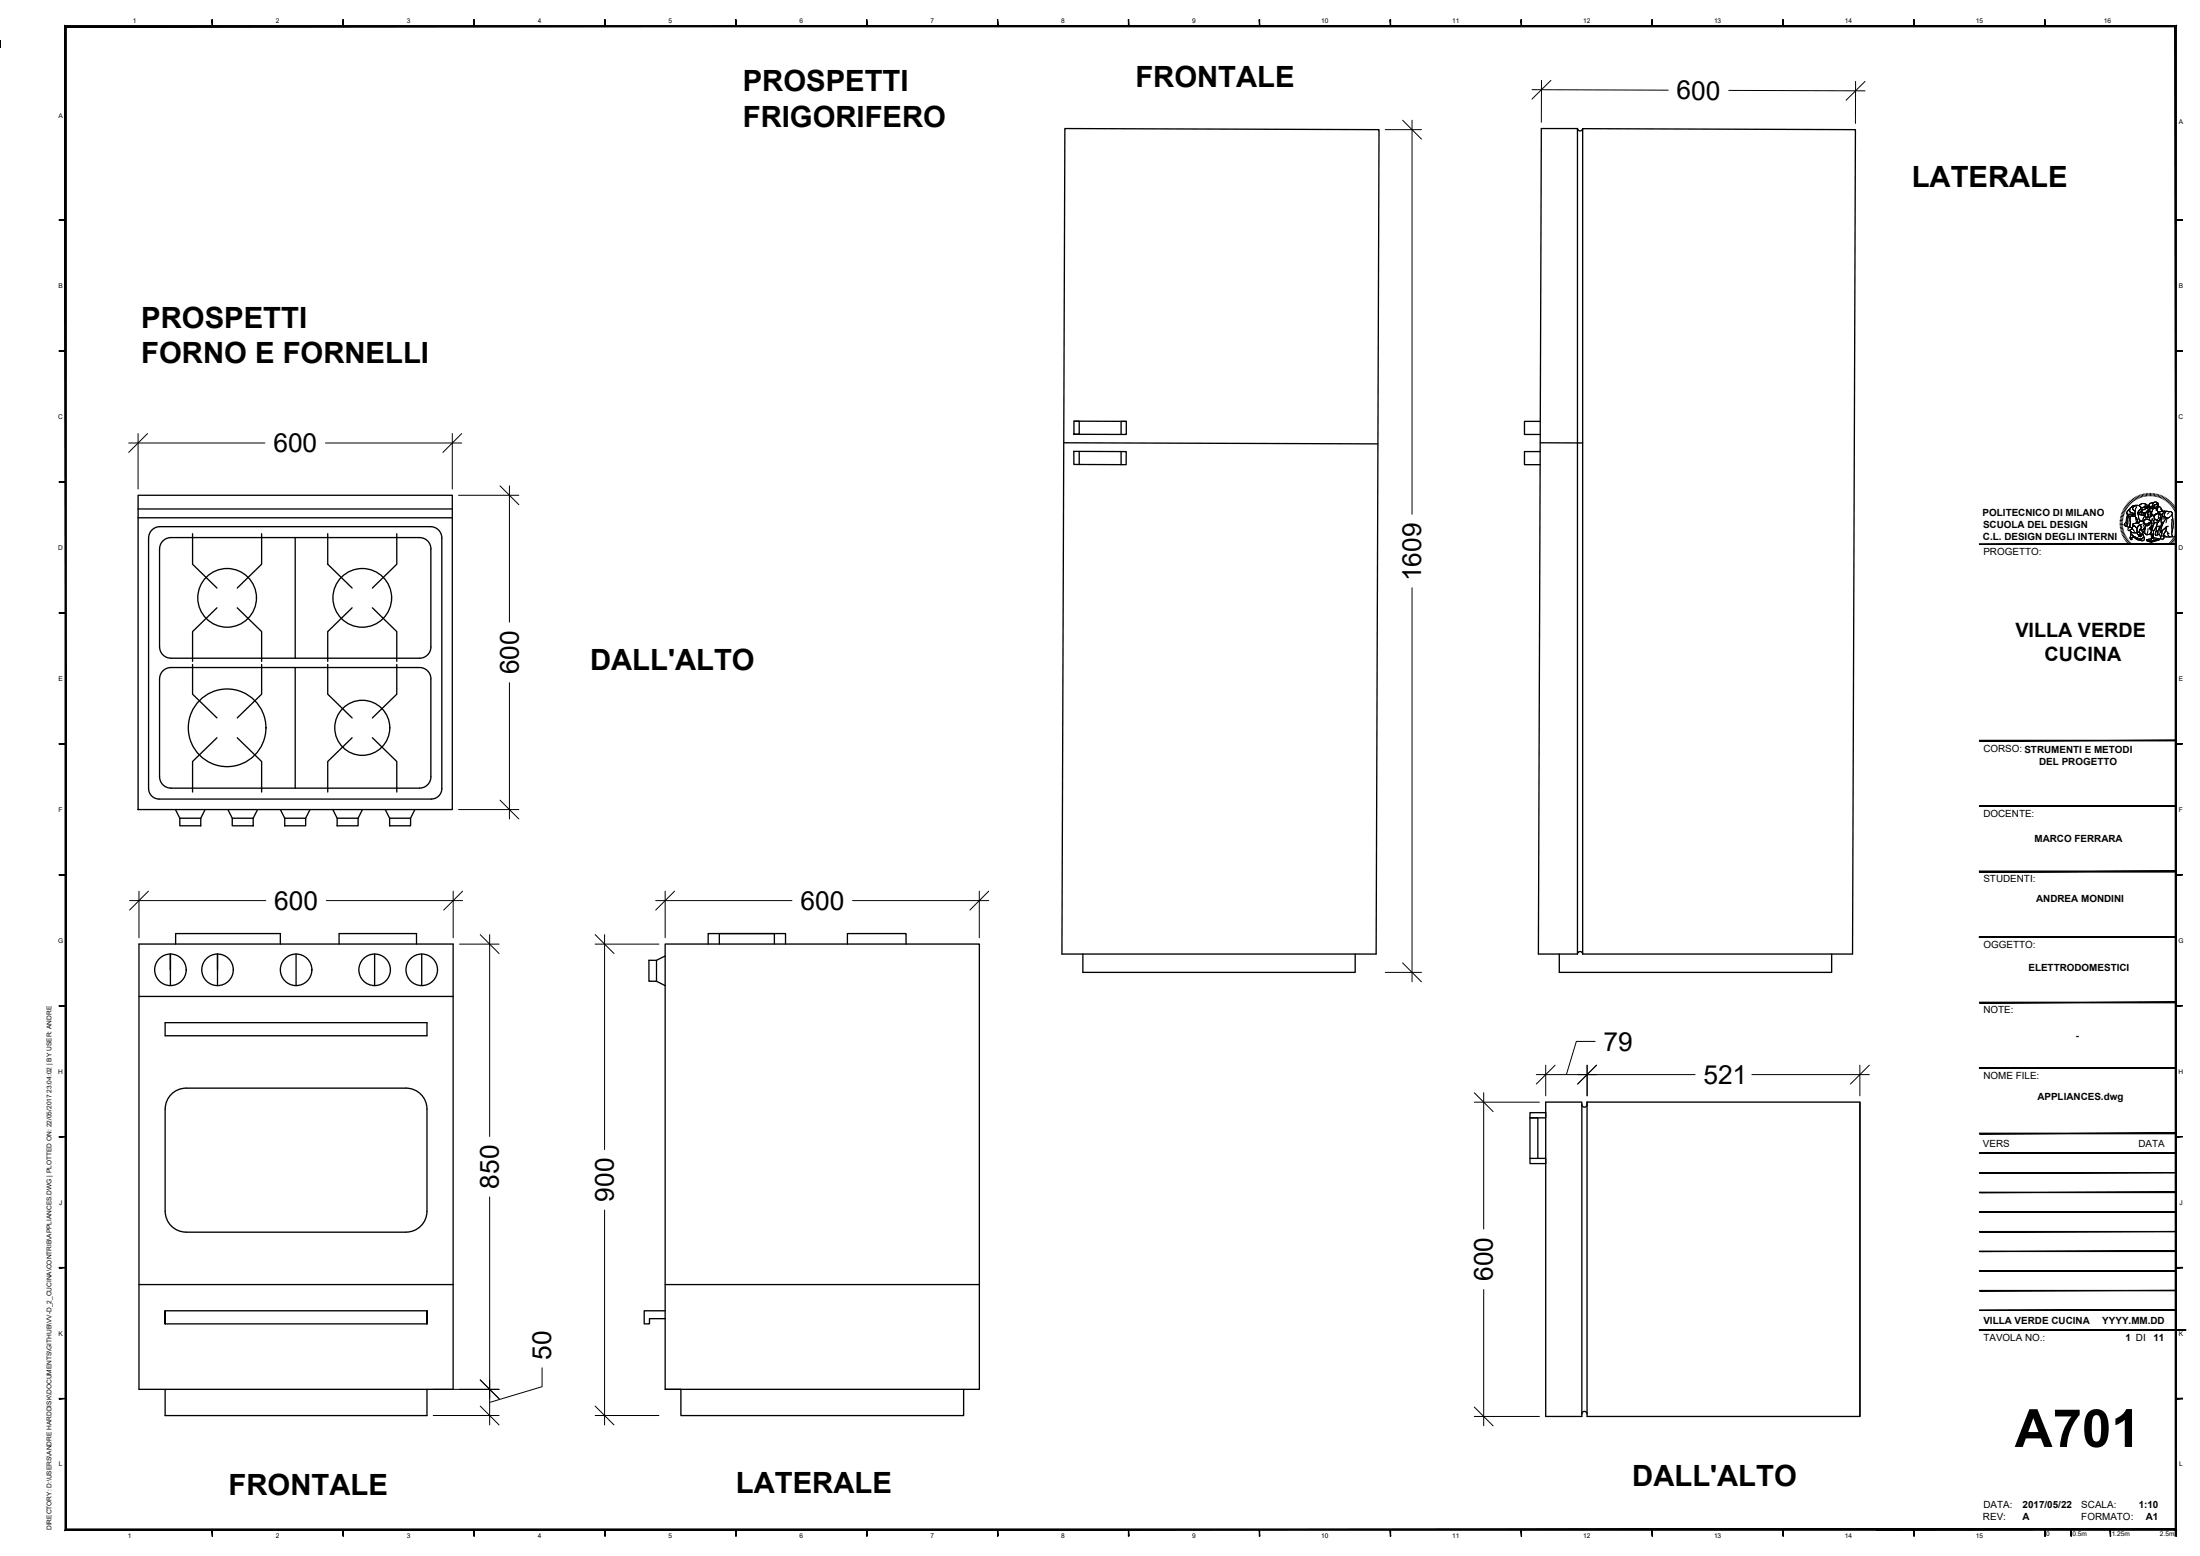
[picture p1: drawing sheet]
<svg xmlns="http://www.w3.org/2000/svg" width="420mm" height="297mm" viewBox="0 0 420 297" stroke-linecap="round" stroke-linejoin="round" font-family="sans-serif">
<!-- layer: IF-FURN -->
<g fill="none" stroke="#000" stroke-width=".25">
<path d="M203.4 24.5l60 .3-.6 157.3h-60zM294.4 24.5h6.9v157.6h-7.5zM301.3 24.5a.5 .5 0 0 0 .5 .5 .5 .5 0 0 0 .5-.4M302.3 24.6l52.1 .2-.6 157.3h-51.5zM26.4 94.5h60v60h-60zM26.4 97.2h60M26.4 98.8h60M203.2 84.5l60 .2M205.1 86.2h10v2.5h-10zM205.1 80.4h10v2.5h-10zM205.1 80.4h1v2.5h-1M206.1 86.2v2.5"/>
<path d="M214.1 86.2v2.5M215.1 80.4h-1v2.5M294.2 84.5l8.1 .1M294.2 80.4h-3.1v2.5h3.1M294.2 86.2h-3.1v2.5h3.1M36.8 101.9v5.8l4.6 4.6M41.4 116l-4.6 4.6v5.7M45.3 116l4.7 4.6v5.7M50 101.9v5.8l-4.7 4.6M56.4 102.6v23.1M62.6 101.9v5.8l4.6 4.6M67.2 116l-4.6 4.6v5.7"/>
<path d="M71.1 116l4.7 4.6v5.7M75.8 101.9v5.8l-4.7 4.6M82.3 104.8v18.7M82.3 104.8a2.16 2.16 0 0 0-2.2-2.2h-47.5a2.16 2.16 0 0 0-2.1 2.2v18.7M30.5 123.5a2.16 2.16 0 0 0 2.1 2.2h47.5a2.16 2.16 0 0 0 2.2-2.2M36.8 126.8v5.7l4.6 4.6M50 126.8v5.7l-4.7 4.6M56.4 127.4v23.1M62.6 126.8v5.7l4.6 4.6M75.8 126.8v5.7l-4.7 4.6M82.3 129.6v18.7M82.3 129.6a2.16 2.16 0 0 0-2.2-2.2h-47.5a2.16 2.16 0 0 0-2.1 2.2v18.7a2.18 2.18 0 0 0 2.1 2.1l47.5 .1a2.18 2.18 0 0 0 2.2-2.2"/>
<path d="M33.5 154.5l.8 1.7M34.3 156.2h4v1.4h-4zM39.2 154.5l-.9 1.7M41.4 140.8l-4.6 4.6v5.8M43.5 154.5l.9 1.7M44.4 156.2h4v1.4h-4zM45.3 140.8l4.7 4.6v5.8M49.2 154.5l-.8 1.7M53.5 154.5l.9 1.7M54.4 156.2h4v1.4h-4zM59.2 154.5l-.8 1.7M63.6 154.5l.8 1.7"/>
<path d="M64.4 156.2h4v1.4h-4zM67.2 140.8l-4.6 4.6v5.8M69.2 154.5l-.8 1.7M71.1 140.8l4.7 4.6v5.8M73.6 154.5l.8 1.7M74.4 156.2h4v1.4h-4zM79.2 154.5l-.8 1.7M82.4 152.5a1.99 1.99 0 0 0 2-2v-47.8a2.16 2.16 0 0 0-2.2-2.2h-51.7a2.16 2.16 0 0 0-2.1 2.2v47.8a2.01 2.01 0 0 0 2 2h52M26.5 190.2h60M26.5 180.2h60v85h-60zM31.5 195.2h50v2.5h-50zM32.5 185.1v-3v6.1"/>
<path d="M33.5 180.2v-2h20v2M41.5 182.1v6.1M56.5 182.1v6.1M64.8 180.2v-2h14.7v2M71.5 182.1v6.1M80.5 182.1v6.1M125.4 187.3l1.6 .9M127 182.5l-1.6 .8h-1.5v4h1.5v-4M135.2 180.2v-2h14.8v2M137.4 180.2v-2h10.5v2M161.8 180.2v-2h11.2v2M206.8 182.1v3.5h52v-3.5"/>
<path d="M297.8 182.1v3.5h52v-3.5M302.3 182.1a.5 .5 0 0 0-.5-.5 .5 .5 0 0 0-.5 .5M31.5 211.7v19.5a4 4 0 0 0 4 4M31.5 211.7a4 4 0 0 1 4-4h42a4 4 0 0 1 4 4M81.5 211.7v19.5a4 4 0 0 1-4 4M295.2 210.4h6.9v60h-6.9zM302.1 210.8a.5 .5 0 0 0 .5 .6 .5 .5 0 0 0 .5-.5M355.2 210.4v60h-52.1v-60h52.1v60M35.5 235.2h42M292.2 221.1h3v1h-3v-9.7h3v1h-3h1.5v7.7M26.5 245.2h60M31.5 252.7v-2.5v2.5"/>
<path d="M31.5 252.7h50M31.5 250.2h50M81.5 252.7v-2.5v2.5M127 250.2h-4v2.5h1v-1h3M127 245.2h60M31.5 265.2v5h50v-5M127 265.2h60v-85h-60v85h3v5h54v-5M303.1 269.9a.5 .5 0 0 0-.5-.5 .5 .5 0 0 0-.5 .6"/>
<circle cx="43.4" cy="114.1" r="5.6"/>
<circle cx="69.2" cy="114.1" r="5.6"/>
<circle cx="43.4" cy="138.9" r="7.4"/>
<circle cx="69.2" cy="138.9" r="5.3"/>
<circle cx="32.5" cy="185.1" r="3"/>
<circle cx="41.5" cy="185.1" r="3"/>
<circle cx="56.6" cy="185.1" r="3"/>
<circle cx="71.5" cy="185.1" r="3"/>
<circle cx="80.5" cy="185.1" r="3"/>
</g>
<!-- layer: G-ANNO-TTLB -->
<g fill="#000" stroke="#000" stroke-width=".19">
<path d="M0 7.8l.1 1.2zM0 7.8l.1 1.2z"/>
<path d="M12.4 4.9l.3 287v-286.8zM12.4 4.9l.3 287-.3 .2zM12.7 291.9l-.3 .2 403-.2zM12.4 292.1l403-.2 .3 .2zM415.4 5.1v286.8l.3 .2zM415.4 5.1l.3-.2v287.2zM12.7 5.1h402.7l.3-.2zM12.4 4.9h403.3l-403 .2z"/>
<path d="M40.5 3.8l.1 1.2zM40.5 3.8l.1 1.2z"/>
<path d="M65.5 3.8l.1 1.2zM65.5 3.8l.1 1.2z"/>
<path d="M90.5 3.8l.1 1.2zM90.5 3.8l.1 1.2z"/>
<path d="M115.5 3.8l.1 1.2zM115.5 3.8l.1 1.2z"/>
<path d="M140.5 3.8l.1 1.2zM140.5 3.8l.1 1.2z"/>
<path d="M165.5 3.8l.1 1.2zM165.5 3.8l.1 1.2z"/>
<path d="M190.5 3.8l.1 1.2zM190.5 3.8l.1 1.2z"/>
<path d="M215.5 3.8l.1 1.2zM215.5 3.8l.1 1.2z"/>
<path d="M240.5 3.8l.1 1.2zM240.5 3.8l.1 1.2z"/>
<path d="M265.5 3.8l.1 1.2zM265.5 3.8l.1 1.2z"/>
<path d="M290.5 3.8l.1 1.2zM290.5 3.8l.1 1.2z"/>
<path d="M315.5 3.8l.1 1.2zM315.5 3.8l.1 1.2z"/>
<path d="M340.5 3.8l.1 1.2zM340.5 3.8l.1 1.2z"/>
<path d="M365.5 3.8l.1 1.2zM365.5 3.8l.1 1.2z"/>
<path d="M390.5 3.8l.1 1.2zM390.5 3.8l.1 1.2z"/>
<path d="M11.3 42.1l1.2-.1zM11.3 42h1.2z"/>
<path d="M415.5 42.1l1.3-.1zM415.5 42h1.3z"/>
<path d="M11.3 67.1l1.2-.1zM11.3 67h1.2z"/>
<path d="M415.5 67.1l1.3-.1zM415.5 67h1.3z"/>
<path d="M11.3 92.1l1.2-.1zM11.3 92h1.2z"/>
<path d="M415.5 92.1l1.3-.1zM415.5 92h1.3z"/>
<path d="M11.3 117h1.2zM11.3 117h1.2z"/>
<path d="M378 103.9h37.5v-.1zM378 103.8h37.5l-37.5 .1z"/>
<path d="M415.5 117h1.3zM415.5 117h1.3z"/>
<path d="M11.3 142h1.2zM11.3 142h1.2z"/>
<path d="M378 153.9h37.5v-.1zM378 153.8h37.5l-37.5 .1z"/>
<path d="M378 141.4h37.5v-.1zM378 141.3h37.5l-37.5 .1z"/>
<path d="M415.5 142h1.3zM415.5 142h1.3z"/>
<path d="M11.3 167h1.2zM11.3 167h1.2z"/>
<path d="M378 166.3v.1l37.5-.1zM378 166.4l37.5-.1v.1z"/>
<path d="M378 178.8v.2l37.5-.2zM378 179l37.5-.2v.2z"/>
<path d="M378 178.8v.2l37.5-.2zM378 179l37.5-.2v.2z"/>
<path d="M378 178.8v.2l37.5-.2zM378 179l37.5-.2v.2z"/>
<path d="M378 178.8v.2l37.5-.2zM378 179l37.5-.2v.2z"/>
<path d="M378 166.4h37.5v-.1zM378 166.3h37.5l-37.5 .1z"/>
<path d="M415.5 167h1.3zM415.5 167h1.3z"/>
<path d="M11.3 192.1l1.2-.1zM11.3 192h1.2z"/>
<path d="M378 191.3v.1l37.5-.1zM378 191.4l37.5-.1v.1z"/>
<path d="M415.5 192.1l1.3-.1zM415.5 192h1.3z"/>
<path d="M11.3 217.1l1.2-.1zM11.3 217h1.2z"/>
<path d="M378 203.8v.1l37.5-.1zM378 203.9l37.5-.1v.1z"/>
<path d="M378 203.8v.1l37.5-.1zM378 203.9l37.5-.1v.1z"/>
<path d="M378 216.3v.1l37.5-.1zM378 216.4l37.5-.1v.1z"/>
<path d="M415.5 217.1l1.3-.1zM415.5 217h1.3z"/>
<path d="M378 238.8h37.5zM378 238.9l37.5-.1z"/>
<path d="M378 235.1h37.5zM378 235.2l37.5-.1z"/>
<path d="M378 231.3h37.5zM378 231.4l37.5-.1z"/>
<path d="M378 227.6h37.5zM378 227.7l37.5-.1z"/>
<path d="M378 223.8h37.5zM378 223.9l37.5-.1z"/>
<path d="M378 220.1h37.5zM378 220.2l37.5-.1z"/>
<path d="M11.3 242h1.2zM11.3 242h1.2z"/>
<path d="M378 253.8v.1l37.5-.1zM378 253.9l37.5-.1v.1z"/>
<path d="M378 253.8v.1l37.5-.1zM378 253.9l37.5-.1v.1z"/>
<path d="M378 250.1h37.5zM378 250.2l37.5-.1z"/>
<path d="M378 246.3h37.5zM378 246.4l37.5-.1z"/>
<path d="M378 242.6h37.5zM378 242.7l37.5-.1z"/>
<path d="M415.5 242h1.3zM415.5 242h1.3z"/>
<path d="M415.5 242h1.3zM415.5 242h1.3z"/>
<path d="M415.5 253.9h1.9v-.1zM415.5 253.8h1.9l-1.9 .1z"/>
<path d="M415.5 253.9h1.9v-.1zM415.5 253.8h1.9l-1.9 .1z"/>
<path d="M11.3 267h1.2zM11.3 267h1.2z"/>
<path d="M415.5 267h1.3zM415.5 267h1.3z"/>
<path d="M415.5 267h1.3zM415.5 267h1.3z"/>
<path d="M40.5 292l.1 1.3zM40.5 292l.1 1.3z"/>
<path d="M65.5 292l.1 1.3zM65.5 292l.1 1.3z"/>
<path d="M90.5 292l.1 1.3zM90.5 292l.1 1.3z"/>
<path d="M115.5 292l.1 1.3zM115.5 292l.1 1.3z"/>
<path d="M140.5 292l.1 1.3zM140.5 292l.1 1.3z"/>
<path d="M165.5 292l.1 1.3zM165.5 292l.1 1.3z"/>
<path d="M190.5 292l.1 1.3zM190.5 292l.1 1.3z"/>
<path d="M215.5 292l.1 1.3zM215.5 292l.1 1.3z"/>
<path d="M240.5 292l.1 1.3zM240.5 292l.1 1.3z"/>
<path d="M265.5 292l.1 1.3zM265.5 292l.1 1.3z"/>
<path d="M290.5 292l.1 1.3zM290.5 292l.1 1.3z"/>
<path d="M315.5 292l.1 1.3zM315.5 292l.1 1.3z"/>
<path d="M340.5 292l.1 1.3zM340.5 292l.1 1.3z"/>
<path d="M358.3 292h30zM358.3 292h30z"/>
<path d="M365.5 292l.1 1.3zM365.5 292l.1 1.3z"/>
<path d="M390.5 292l.1 1.3zM390.5 292l.1 1.3z"/>
<path d="M390.5 292l.1 1.3zM390.5 292l.1 1.3z"/>
<path d="M395.5 292l.1 1.3zM395.5 292l.1 1.3z"/>
<path d="M403 292l.1 1.3zM403 292l.1 1.3z"/>
<path d="M415.4 292l.3 1.3v-1.3zM415.4 292l.3 1.3h-.3z"/>
</g>
<!-- layer: A-ANNO SYMB -->
<g fill="none" stroke="#000" stroke-width=".19">
<path d="M292.6 17.1l26 .1M294.4 15.3v8M296.2 15.3l-3.6 3.6M330.2 17.3h26M354.4 15.5v8.1M356.2 15.5l-3.6 3.6M264.6 24.8h6.9M267.9 23l3.6 3.6M269.7 23v75.2M24.6 84.6h26M26.4 82.8v10.6M28.2 82.8l-3.6 3.6"/>
<path d="M62.2 84.6h26M86.4 82.8v10.6M87.6 94.5h11.5M88.2 82.8l-3.6 3.6M95.5 92.7l3.6 3.6M97.3 92.7v26.1M269.7 112.2v75.2M97.3 130.3v26M87.6 154.5h11.5M95.5 152.7l3.6 3.6M24.7 171.9h26.1M26.5 170.1v8.9"/>
<path d="M28.3 170.1l-3.6 3.6M62.3 171.9h26M86.6 170.1v8.9M88.3 170.1l-3.6 3.6M91.7 178.4l3.6 3.6M93.5 178.4v38.6M113.7 178.4l3.6 3.6M115.5 178.4v41.1M125.2 171.9h26M127 170.1v8.9M128.8 170.1l-3.6 3.6M162.8 171.9h26"/>
<path d="M187 170.1v8.9M188.8 170.1l-3.6 3.6M87.7 180.2h7.6M113.7 180.2h12.1M264.6 185.6h6.9M267.9 183.8l3.6 3.6M304.7 198.8h-3.6l-2 6.3M281.6 210.4h12.4M281.6 208.6l3.6 3.6M283.4 208.6v26M293.4 205.1h30.3M295.2 203.3v5.9"/>
<path d="M297 203.3l-3.6 3.6M303.1 203.3v5.9M304.9 203.3l-3.6 3.6M334.6 205.1h22.4M355.2 203.3v5.9M357 203.3l-3.6 3.6M93.5 228.5v43.5M115.5 231v41M283.4 246.2v26M82.7 265.2h12.6M82.7 270.2h12.6M91.7 263.4l3.6 3.6"/>
<path d="M91.7 268.4l3.6 3.6M103.5 261.1v3.6l-10 3M113.7 270.2h12.1M113.7 268.4l3.6 3.6M281.6 270.4h12.4M281.6 268.6l3.6 3.6"/>
</g>
<g fill="#fff" stroke="#fff" stroke-width=".19">
<path d="M52 82.4v4.4l8.7-4.4zM52 86.8l8.7-4.4v4.4z"/>
<path d="M95.1 120.2v8.7h4.4zM95.1 120.2h4.4v8.7z"/>
<path d="M91.3 218.4v8.7h4.4zM91.3 218.4h4.4v8.7z"/>
<path d="M101.3 253.8v5.9h4.4zM101.3 253.8h4.4v5.9z"/>
<path d="M52.2 169.7v4.4l8.7-4.4zM52.2 174.1l8.7-4.4v4.4z"/>
<path d="M113.3 220.9v8.7h4.4zM113.3 220.9h4.4v8.7z"/>
<path d="M152.7 169.7v4.4l8.7-4.4zM152.7 174.1l8.7-4.4v4.4z"/>
<path d="M281.2 236.1v8.6h4.4zM281.2 236.1h4.4v8.6z"/>
<path d="M306.1 196.6v4.4l5.8-4.4zM306.1 201l5.8-4.4v4.4z"/>
<path d="M325.2 203v4.3l7.9-4.3zM325.2 207.3l7.9-4.3v4.3z"/>
<path d="M267.5 99.6v11.2h4.4zM267.5 99.6h4.4v11.2z"/>
<path d="M320.1 15l-.1 4.4 8.7-4.3zM320 19.4l8.7-4.3v4.3z"/>
</g>
<!-- layer: G-ANNO-LOGO -->
<g fill="none" stroke="#000" stroke-width=".19">
<path d="M404.9 99.9h.5M404.9 99.6h.5M404.9 99.4h.5M404.9 99.1l.5 .1M405 98.8l.5 .1M405 98.6l.5 .1M405.1 98.3l.5 .1M405.2 98l.5 .2M405.3 97.8l.4 .2M405.4 97.5l.4 .3M405.5 97.3l.4 .2M405.6 97.1l.5 .2"/>
<path d="M405.8 96.8l.4 .3M405.9 96.6l.4 .3M406.1 96.4l.4 .3M406.2 96.2l.4 .3M406.3 98.1l1 .2 .4-.2 .1 .4h-1.3l-.2-.1zM406.3 98.1v.3M406.4 96l.4 .3M406.4 98.5l-.2 .4-.1 1-.2 .5 .3 .1M406.5 97.4l.2-.2v.4l.2 .2 .8 .3-.4 .2-.4-.1h-.5l-.2-.4zM406.6 98.6h.4l-.2 .4v1.6l-.2 .1-.4-.2 .2-.6v-.9zM406.6 95.8l.4 .4M406.6 98.5l-.2 .4v1.1l-.2 .5 .5 .2"/>
<path d="M406.7 97.2l-.5 .6 .1 .3 1 .2 .4-.2M406.8 95.6l.3 .4M406.8 97l.5-.4 1-.1-.7 .2-.3 .3 .1 .4 .4 .1-.1 .6-.9-.3-.1-.2zM406.9 98.6l.9-.1 .4 .9v.4l-.9 .3v.3l.1 .1-.2 .3-.4-.1-.1-.3 .2-.6-.1-.8zM406.9 98.6l-.1 .4v1.6M407 95.4l.3 .4M407.2 95.3l.3 .4M407.4 95.1l.3 .5M407.4 96.8l1-.3 .4 .3v.4l-.6 .8 .3 1.1 .5 .4h-.4l-.2 .4-.2-.2v-.3l-.4-.8v-1.1l-.3-.1-.2-.3zM407.6 95l.3 .4M407.8 98.5h-1.5l-.3 1.1-.4 .6 .2 .2M407.9 94.9l.2 .4"/>
<path d="M407.9 98.8l.2 1M408.1 96.7l-.3 .5-.1 1 .5 1.2v.3l.2 .2 .2-.4h.4l-.5-.4-.3-1.1 .6-.9v-.3l-.2-.3-1.2 .1-.6 .4-.1 .6 .1 .2 .9 .3M408.1 94.7l.2 .5M408.2 99.8l-.8 .2-.1 .4 .1 .1M408.3 96.5l-.7 .1-.3 .3v.3l.4 .3M408.4 94.6l.2 .5M408.4 97.5l.3-.2 .5-.1-.1 .4-.9 .4zM408.5 97.9l.5-.3 .2 .2-.2 .2 .1 .3-.5-.1zM408.5 97.9l.1 .3 .5 .1M408.5 96.5l.6-.4 .8 .2 .2 .2-.1 .3-.4-.2-.3 .3-.5-.1M408.6 94.5l.2 .5M408.7 96.3l.3-.2h.5l.4 .2 .2 .4-.2 .1-.3-.2v.1l-.5 .2-.6-.4z"/>
<path d="M408.8 96.8l.5 .1 .4-.3 .2 .1-.1 .5-.3 .1-.4-.1-.4 .1zM408.9 94.4l.1 .5M409 99.5l.4 .1 .3 .5 .1 .5-.4 .3M409 97.9h.7l-.2 .1-.1 .3-.1 .1-.3-.2zM409 97.7l.2 .1M409.1 97.5v.1l-.8 .4M409.1 94.4l.1 .4M409.2 97.2l-.3 .4M409.2 99.9l.6 .3M409.3 97.9h-.3v.3l.4 .2 .1-.4 .2-.1-.5 .1M409.4 99.6v-.2l.4-.3 .8 .2 .2 .5h-.3l-.8 .3 .5 .3 .3-.2v-.2l.3-.2v-.2l-.2-.3-.4-.2h-.4l-.4 .5h-.1l.1-.9 .2-.1 .2 .1h.8l.4-.3v-.2l.4 .1v.4l.1 .4-.2 .4 .2 .4-.3 .4-.3 .2-.2 .3h-.2l.2 .2h.2v.3l.1-.2-.2 .8-.8 .2-.6-.5 .2-.4 .2-.9M409.4 94.3l.1 .5"/>
<path d="M409.4 99.4l.5-.3h.4l.3 .3 .2 .3-1.1 .5zM409.5 97.2h.1M409.6 96.8l.1 .1M409.6 98.6l-.3 .4v.6M409.6 94.2l.1 .5M409.7 96.9h-.1M409.9 97l.3-.1 .3 .1v-.1l.2 .2-.4 .1zM409.9 96.7l-.1 .5-.3 .1-.4-.1-.4 .1M409.9 94.2l.1 .5M409.9 97.7l.2-.2h.5l.4 .6v.3l-.3 .1v-.7l-.2-.2-.2-.1-.2 .2 .2 1h-.5l-.2-.2zM410.2 97.6l.3-.1 .2 .3 .1 .7-.2 .2h-.4zM410.2 94.2v.5"/>
<path d="M410.2 96.9l.1-.3h.3l.3 .3-.2 .2M410.3 96.7h.4l.2 .3-.2 .1-.2-.2v.1l-.3-.1zM410.3 100h.1M410.4 97.8h.1M410.4 97.7l-.1 .1M410.4 94.2l.1 .5M410.5 97l-.3-.1-.3 .1 .5 .3 .3-.2-.2-.2v.1M410.5 98.7v.6M410.6 99.8l-.1 .4-.3 .2-.4-.3M410.6 97.6l.2 .2-.1 .1M410.7 97.8l-.2-.3-.4 .1 .2 .9-.1 .3-.4-.1-.2-.2 .3-.8 .2-.2h.4l.3 .2 .2 .7-.2 .1-.1-.2M410.7 94.2v.5"/>
<path d="M410.8 98l-.2 .1M410.8 97.9v.4l-.6-.1M410.8 98.5l-.2 .2h-.4M410.9 97h.1l.1 .2-.2 .7M410.9 96.7l.1 .3M411 98.2l-.1-.3 .2-.4-.1-.5h-.1l-.1-.2-.4-.2v-.2l.2-.3 .6-.1h.1l-.2 .5v.7l.2-.1v-.3l.2 .2 .4-.1-.1 .5 .2-.1 .3 .5-.9 .5M411 94.2l-.1 .5M411 98.4l.4 .1M411 99l-.1 1M411.1 99.8l-.3 .3 .1 .3M411.2 99l-.3 .7M411.2 94.2v.5"/>
<path d="M411.3 96l-.7 .1-.2 .3v.2M411.3 96l.5-.2 .4 .4v.6l-.3 .7v-.6l.2-.3-.2-.4-.5 .2-.1 .7-.2 .1v-.7zM411.3 95.9l.5-.1 .4 .4v.6l-.3 .7v-.6l.2-.3-.2-.4-.4 .2-.2 .7-.2 .1v-.7zM411.3 96.8l.2 .2 .4-.1M411.4 98.3l.4-.2 .4-.1 .6 .2 .2 .3-.2 .4-.5 .5-.4 .1-.4-.5zM411.4 96.4l.5-.2 .2 .4-.2 .3-.5 .1-.1-.2zM411.4 96.6h.2M411.5 99.8l.6-.1-.4 1-.4 .7v.6h-.2l-.2 .4-.1-.7zM411.5 99.8l-.7 2 .1 .6-.1 .7 .3-.8 .3 .7-.2-1.1-.3 .5M411.5 96.9h.1M411.5 99.1l-.2 .3 .1 .4 .8-.1 .3-.4M411.5 94.2l-.1 .5"/>
<path d="M411.5 96.6h.1M411.6 96.8v.1M411.8 94.3l-.1 .5M411.8 96.7h.1M411.8 96.7v.1M412 97.3l.3 .5M412 99.2h.1M412 94.3l-.1 .5M412.1 98l.7-.4h.7l-.5 .7zM412.1 99.7l-.4 1-.4 .7-.1 .6M412.1 99.1l-.2 .1M412.1 96.6l.5 .3 .5 .7-.8 .2-.2-.1-.1-.4z"/>
<path d="M412.2 96.6l.4 .3 .3 .4M412.2 99.4h-.1M412.3 94.4l-.2 .5M412.5 99.1h.3l-.1 1.3-.9 .2 .3-.9zM412.5 94.5l-.1 .5M412.6 98.9l-.1 .3M412.6 98.2h.3l.1 .3M412.6 97.2l.4 .4M412.8 94.6l-.2 .5M412.8 99.1l-.1 1.3-.4 1 .2 .8 .2 .2M413 98.3l.2-.5 .4-.2 1 .1 .3 .3-.2 .4-.8 .6-.5-.1-.4-.4M413 98.5l-.1 .3-.7 .6h-.3l-.4-.3v-.6l.3-.3 .4-.1 .2 .2-.2 .6h.2l.3-.4-.1-.3-.5-.2-.3 .1-.4 .2v.4"/>
<path d="M413 99.6v.4M413 94.7l-.2 .5M413.3 94.8l-.3 .5M413.3 99l-.6 .1M413.5 95l-.2 .4M413.5 97.6h-.7l-.7 .4M413.6 97.7l.1-.1 .5 .1 .3-.1 .4 .3-.1 .4 .2 1.1v1.2l-.2 1.3 .2 .6-1.9-.1v-.3l.5-.9 .2-.7-1.2 1.1 .6-1.9 .5-.7 .3-.1-.5-.2-.2-.2 .1-.4zM413.7 99l-.7 1.1-.4 1.5 1.2-1.1h.3M413.7 97.6l-.3 .5-.1 .3 .3 .3 .4 .2M413.7 95.1l-.2 .4M413.9 99l-.2 .8M414 95.2l-.3 .5"/>
<path d="M414.2 97.9l-.3 .2M414.2 95.4l-.3 .4M414.4 95.6l-.3 .4M414.6 95.8l-.4 .3M414.8 99.1v2.5M414.8 95.9l-.4 .4M414.8 98.3l.2 1.5-.2 1.9 .2 .8-1.8-.1M415 96.1l-.4 .4M415.1 96.3l-.4 .4M415.3 96.6l-.4 .3M415.4 96.8l-.4 .3M415.6 97l-.5 .3"/>
<path d="M415.7 97.2l-.5 .3M415.8 97.5l-.4 .2M415.9 97.7l-.4 .2M416 98l-.5 .2M416.1 98.2l-.5 .2M416.2 98.5l-.5 .1M416.2 98.8l-.5 .1M416.3 99l-.5 .1M416.3 99.3h-.5M416.3 99.6h-.5M416.4 99.8h-.6M405.4 100.1l-.5 .1"/>
<path d="M405.4 100.4h-.5M405.4 100.6l-.5 .1M405.5 100.9l-.5 .1M405.5 101.1l-.5 .1M405.6 101.3l-.5 .2M405.6 101.6l-.4 .1M405.7 101.8l-.5 .2M405.8 102l-.4 .2M405.9 102.2l-.4 .3M406 102.5l-.4 .2M406.2 102.7l-.5 .2M406.3 102.9l-.4 .3"/>
<path d="M406.4 103.1l-.4 .3M406.6 103.3l-.4 .3M406.7 103.4l-.3 .4M406.8 101.2l.1 .3 .4 .2 .8-.1M406.9 101.5l.1 .4 .5 .5 1.5 .6M406.9 101.5l.5 .2 .7-.1 .1 .4 .3 .2-.1 .1 .2-.1 .2 .3-.1-.4 .2 .3-.1-.4 .3 .1-.6-.5 .2-.5 .4 .2 .3 1.2-.2 .3-.3 .1-.9-.3-1-.7zM406.9 103.6l-.3 .4M407 102l.7 .5 .9 .4 .6-.1 .2-.4 .1 .6-.3 .2-.8-.1-1-.6-.4 .2 .2 .2-.1 .1h-.1l-.2-.4zM407 102l-.2 .7 .2 .3 .2-.1-.1-.2 .3-.2 1 .6 .9 .1 .2-.2-.1-.6M407.1 103.8l-.3 .4M407.2 100.8l-.6-.1-.2 .2v.3l.2 .1 .4-.3h.3l.4 .4M407.3 100.6l.3-.2 .6 .5-.1 .7-.7 .1-.5-.2-.1-.3 .5-.2-.1-.2z"/>
<path d="M407.3 103.9l-.3 .4M407.3 100l.9-.2 .2 .1 .2-.4h.4l.5 .2 .3 .8-.2 .4-.7 .3-.2-.1 .3-.4-.1-.3-.4-.1-.3 .6-.6-.5h-.3zM407.5 104.1l-.3 .4M407.6 100.3l.5 .5M407.6 100.4l-.4 .3 .1 .3M407.7 104.2l-.3 .5M407.9 104.4l-.3 .4M408.1 104.5l-.3 .4M408.3 104.6l-.2 .5M408.4 100.4l.1-.1 .5 .3-.5 1 .6 .5-.3-.1 .1 .4-.2-.3 .1 .4-.2-.3-.2 .1 .1-.1-.3-.4-.1-.8zM408.4 100.4l.2-.1 .4 .3-.5 1 .6 .5-.3-.1 .1 .4-.2-.3 .1 .4-.2-.3-.2 .1 .1-.1-.3-.4-.1-.9zM408.5 104.7l-.2 .5"/>
<path d="M408.8 104.8l-.2 .5M409 104.9l-.2 .5M409 101.2l.4 1.2-.3 .4-.5 .1M409.1 100.1l-.6 .2M409.2 105l-.1 .4M409.3 100.2l.2 .4-.1 .3-.3 .3-.4-.1M409.4 101.6l.6 .5M409.4 105l-.1 .5M409.6 101.1v.7M409.7 105.1l-.1 .5M409.7 100.1l.9-.3-.1 .4-.4 .2-.3-.1zM409.7 100.7l-.2 .7-.3 .3"/>
<path d="M409.9 105.1v.5M410 103l1.5-.3 .9 .2-1.6 .4zM410 103l.8 .3v.2l-.8-.3zM410.2 105.1l-.1 .5M410.2 100.2l.1 .1M410.2 100.9l-.2 1.2 .8-.2M410.3 100.2h.1M410.4 105.1v.5M410.5 100.8h.2l.2-.4 .3-.1-.3 1v-.3h-.2zM410.7 105.1v.5M410.8 103.3l1.6-.4-.1 .2-1.5 .4zM410.8 103.3v.2"/>
<path d="M410.9 100.4h.1M410.9 100.9l-.1 .4 .2-.2M410.9 105.1v.5M411 100.7l-.1 .2v-.2M411.1 102l.1-.1 .1 .8-.2-.4-.2 .5zM411.2 105.1v.5M411.2 100.3l-.3 .1-.2 .4h-.2l.2 .2h.2M411.4 105.1l.1 .5M411.6 105l.1 .5M411.8 100.5h.6l-.4 1 .2 .5-.3 .2-.3-.1zM411.9 105l.1 .5M412.1 104.9l.2 .5"/>
<path d="M412.3 104.8l.2 .5M412.4 102.9v.2l-1.6 .4-.8-.3v-.2l.8 .3 1.6-.4-.9-.2-1.5 .3M412.4 100.5l-.4 1 .2 .5-.2 .2-.4-.1 .2-1.5M412.6 104.8l.2 .4M412.7 100.5l-.9 .1M412.7 101.5l-.1 .2 .2 .1M412.8 104.7l.2 .4M412.9 101.3l.9-.8-.2 .7-.5 1 .2 .6-.3 .1h-.3l-.1-.1zM413 104.6l.2 .4M413.2 104.4l.3 .5M413.4 102.2l.4 .3M413.4 104.3l.3 .4"/>
<path d="M413.6 104.2l.3 .4M413.6 101.3l.7 .6M413.8 100.5l-.2 .7-.5 1 .2 .6-.2 .1h-.4l-.1-.1 .3-1.5M413.8 104l.3 .4M413.9 101.6l.2 .6 .4 .3M414 103.9l.3 .4M414.2 103.7l.3 .4M414.4 103.5l.3 .4M414.5 103.4l.4 .3M414.7 103.2l.4 .3M414.8 103l.5 .3M415 102.8l.4 .3"/>
<path d="M415.1 102.6l.5 .2M415.2 102.4l.5 .2M415.3 102.1l.5 .3M415.4 101.9l.5 .2M415.5 101.7l.5 .2M415.6 101.5l.5 .1M415.7 101.2l.5 .2M415.7 101l.5 .1M415.8 100.7l.5 .1M415.8 100.5l.5 .1M415.8 100.3h.5M415.8 100.1h.5"/>
</g>
<!-- layer: G-ANNO-TTLB -->
<g fill="#fff" stroke="#fff" stroke-width=".19">
<path d="M396.8 103.9l23.1 3.2-4.4-3.2zM396.8 103.9l23.1 3.2h-23.1z"/>
<path d="M415.5 93h4.4l-4.4 10.9zM419.9 93l-4.4 10.9 4.4 3.2z"/>
</g>
<path d="M396.8 103.9h18.7v-10.9h4.4v14.1h-23.1z" fill="none" stroke="#fff" stroke-width=".19"/>
<text font-size="10.1" x="384.8" y="276.2">A701</text>
<g font-size="5.6">
<text x="141.9" y="17.4">PROSPETTI</text>
<text x="216.8" y="16.5">FRONTALE</text>
<text x="141.9" y="24.2">FRIGORIFERO</text>
<text x="365.1" y="35.7">LATERALE</text>
<text x="27" y="62.6">PROSPETTI</text>
<text x="27" y="69.3">FORNO E FORNELLI</text>
<text x="112.7" y="127.9">DALL'ALTO</text>
<text x="43.7" y="285.4">FRONTALE</text>
<text x="140.5" y="285">LATERALE</text>
<text x="311.7" y="283.7">DALL'ALTO</text>
</g>
<g font-size="5">
<text x="320.2" y="19">600</text>
<text x="52.2" y="86.3">600</text>
<text x="271.4" y="111" transform="rotate(-90 271.4 111)">1609</text>
<text x="99.1" y="128.7" transform="rotate(-90 99.1 128.7)">600</text>
<text x="52.4" y="173.7">600</text>
<text x="152.9" y="173.7">600</text>
<text x="306.2" y="200.6">79</text>
<text x="325.3" y="206.9">521</text>
<text x="95.3" y="226.9" transform="rotate(-90 95.3 226.9)">850</text>
<text x="117.2" y="229.4" transform="rotate(-90 117.2 229.4)">900</text>
<text x="285.1" y="244.6" transform="rotate(-90 285.1 244.6)">600</text>
<text x="105.3" y="259.5" transform="rotate(-90 105.3 259.5)">50</text>
</g>
<g font-size="3.8">
<text x="384.9" y="121.7">VILLA VERDE</text>
<text x="390.5" y="126.2">CUCINA</text>
</g>
<g font-size="1.9">
<text x="378.7" y="98.6">POLITECNICO DI MILANO</text>
<text x="378.7" y="100.8">SCUOLA DEL DESIGN</text>
<text x="378.7" y="103.1">C.L. DESIGN DEGLI INTERNI</text>
<text x="378.8" y="106">PROGETTO:</text>
<text x="378.8" y="143.5">CORSO: STRUMENTI E METODI</text>
<text x="389.4" y="146">DEL PROGETTO</text>
<text x="378.8" y="156">DOCENTE:</text>
<text x="388.5" y="160.8">MARCO FERRARA</text>
<text x="378.8" y="168.5">STUDENTI:</text>
<text x="388.9" y="172.1">ANDREA MONDINI</text>
<text x="378.8" y="181">OGGETTO:</text>
<text x="387.4" y="185.3">ELETTRODOMESTICI</text>
<text x="378.8" y="193.5">NOTE:</text>
<text x="396.4" y="198.3">-</text>
<text x="378.8" y="206">NOME FILE:</text>
<text x="389.1" y="210.1">APPLIANCES.dwg</text>
<text x="378.7" y="218.9">VERS</text>
<text x="408.4" y="218.9">DATA</text>
<text x="378.8" y="256.1">TAVOLA NO.:</text>
<text x="378.8" y="252.7">VILLA VERDE CUCINA</text>
<text x="401.5" y="252.7">YYYY.MM.DD</text>
<text x="405.9" y="256.1">1 DI</text>
<text x="411.3" y="256.1">11</text>
<text x="378.8" y="288">DATA:</text>
<text x="386.3" y="287.9">2017/05/22</text>
<text x="397.5" y="287.9">SCALA:</text>
<text x="408.5" y="287.9">1:10</text>
<text x="378.7" y="290.1">REV:</text>
<text x="386.3" y="290.2">A</text>
<text x="397.5" y="290.2">FORMATO:</text>
<text x="409.8" y="290.2">A1</text>
</g>
<g font-size="1.3">
<text x="25.4" y="4.4">1</text>
<text x="52.7" y="4.4">2</text>
<text x="77.7" y="4.4">3</text>
<text x="102.7" y="4.4">4</text>
<text x="127.7" y="4.4">5</text>
<text x="152.7" y="4.4">6</text>
<text x="177.7" y="4.4">7</text>
<text x="202.7" y="4.4">8</text>
<text x="227.7" y="4.4">9</text>
<text x="252.3" y="4.4">10</text>
<text x="277.3" y="4.4">11</text>
<text x="302.3" y="4.4">12</text>
<text x="327.3" y="4.4">13</text>
<text x="352.3" y="4.4">14</text>
<text x="377.3" y="4.4">15</text>
<text x="401.8" y="4.4">16</text>
<text x="11.2" y="22.5">A</text>
<text x="416.1" y="23.6">A</text>
<text x="11.2" y="55">B</text>
<text x="416.1" y="55">B</text>
<text x="11.1" y="80">C</text>
<text x="416.1" y="80">C</text>
<text x="11.1" y="105">D</text>
<text x="416.1" y="105">D</text>
<text x="11.2" y="130">E</text>
<text x="416.1" y="130">E</text>
<text x="11.2" y="155">F</text>
<text x="416.1" y="155">F</text>
<text x="11.1" y="180">G</text>
<text x="416" y="180">G</text>
<text x="11.1" y="205">H</text>
<text x="416.1" y="205">H</text>
<text x="11.3" y="230">J</text>
<text x="416.2" y="230">J</text>
<text x="11.2" y="254.9">K</text>
<text x="416.1" y="254.9">K</text>
<text x="11.2" y="279.9">L</text>
<text x="416.2" y="279.9">L</text>
<text x="9.8" y="292.1" transform="rotate(-90 9.8 292.1)">DIRECTORY: D:\USERS\ANDRE HARDDISK\DOCUMENTS\GITHUB\VV-D_2_CUCINA\CONTRIB\APPLIANCES.DWG | PLOTTED ON: 22/05/2017 23:04:02 | BY USER: ANDRE</text>
<text x="24.4" y="293.7">1</text>
<text x="52.7" y="293.7">2</text>
<text x="77.7" y="293.7">3</text>
<text x="102.7" y="293.7">4</text>
<text x="127.7" y="293.7">5</text>
<text x="152.7" y="293.7">6</text>
<text x="177.7" y="293.7">7</text>
<text x="202.7" y="293.7">8</text>
<text x="227.7" y="293.7">9</text>
<text x="252.3" y="293.7">10</text>
<text x="277.3" y="293.7">11</text>
<text x="302.3" y="293.7">12</text>
<text x="327.3" y="293.7">13</text>
<text x="352.3" y="293.7">14</text>
<text x="377.3" y="293.7">15</text>
<text x="390.8" y="293.3">0</text>
<text x="395.8" y="293.3">0.5m</text>
<text x="403.3" y="293.3">1.25m</text>
<text x="412.5" y="293.3">2.5m</text>
</g>
</svg>
